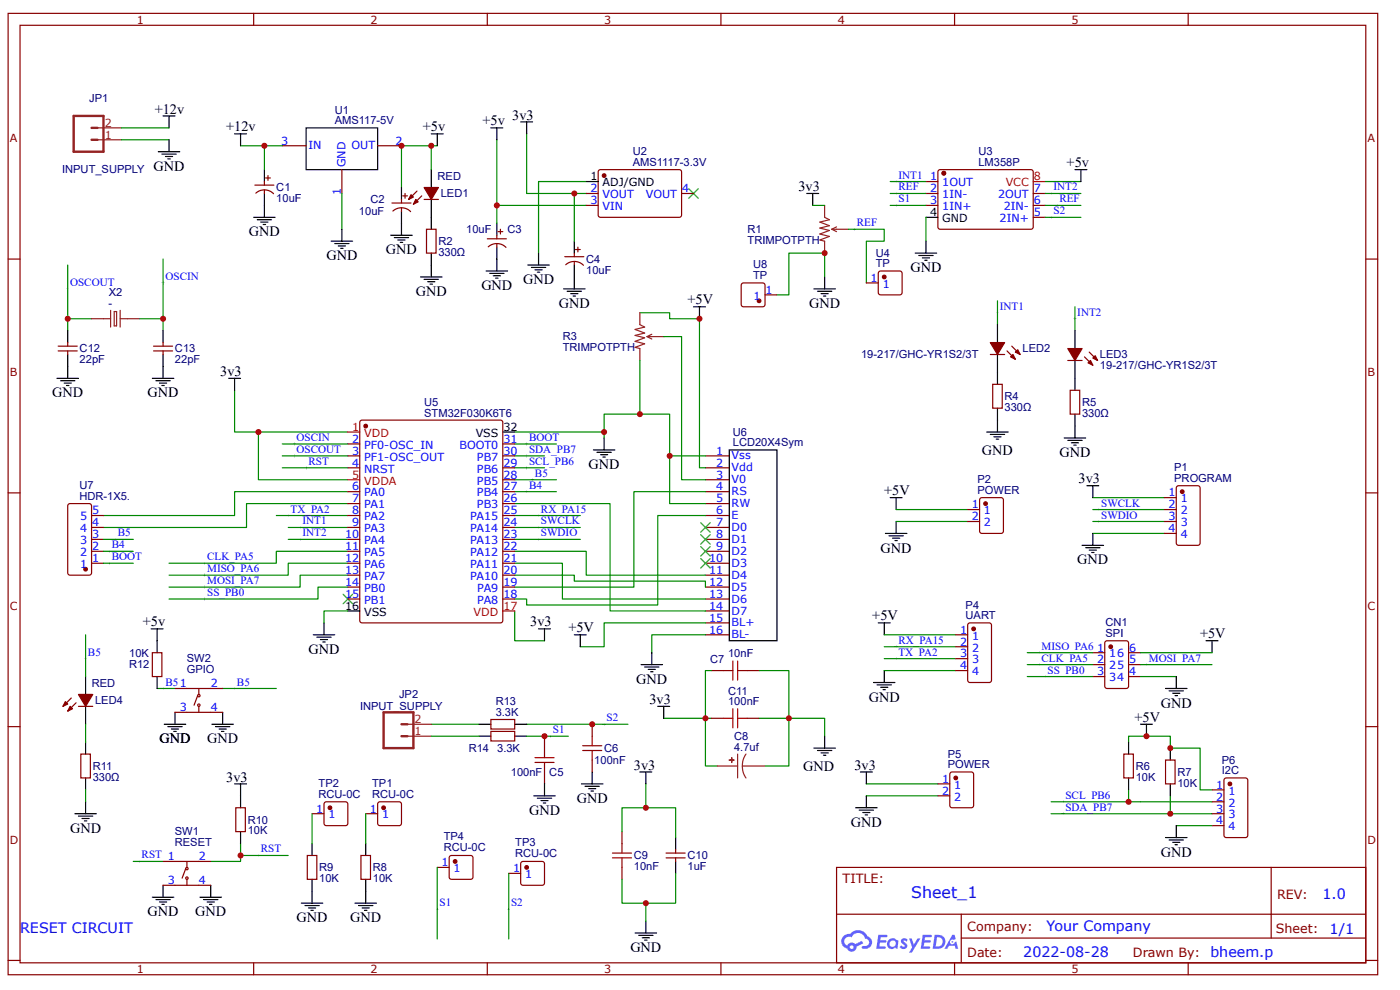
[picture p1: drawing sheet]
<svg xmlns="http://www.w3.org/2000/svg" width="297mm" height="210mm" viewBox="0 0 297 210" stroke-linecap="round" stroke-linejoin="round" font-family="sans-serif">
<g fill="none" stroke="#800" stroke-width=".25">
<path d="M1.7 2.8h290.6v203.9h-290.6zM4.3 5.4h285.5v198.7h-285.5zM53.8 2.8v2.6M103.4 2.8v2.6M152.9 2.8v2.6M202.5 2.8v2.6M252.1 2.8v2.6M1.7 54.9h2.6M289.8 54.9h2.5M1.7 104.5h2.6M289.8 104.5h2.5M1.7 154.1h2.6"/>
<path d="M289.8 154.1h2.5M177.5 183.9h112.3v20.2h-112.3zM177.5 193.8h112.2M203.9 198.9h85.8M203.9 193.8v10.1M269.7 183.9v15M1.7 203.6h2.6M53.8 204.1v2.6M103.4 204.1v2.6M152.9 204.1v2.6M202.5 204.1v2.6M252.1 204.1v2.6"/>
<path d="M289.8 203.6h2.5"/>
</g>
<g fill="#58f">
<path d="M191.3 199.1l.6-.2 .4 .1 .3 .3-.3 .4a.34 .34 0 0 0-.3-.3 .34 .34 0 0 0-.3 .1v.1a.85 .85 0 0 1 .7 .6 .85 .85 0 0 1-.3 .9l-.6 .1-.7-.4 .4-.4 .5 .3 .2-.1v-.2a.87 .87 0 0 1-.6-1.3z"/>
<path d="M192.9 199h.5l.5 1.3 .8-1.3h.6l-1.8 3h-.6l.6-1.1z"/>
<path d="M186.3 198.2h1.7l.3 .1-.1 .4h-1.4v.6h1l.3 .3-.3 .3h-1.1l-.1 .7 1.2 .1 .1 .2-.1 .2-1.9 .1z"/>
<path d="M195.7 198.2h1.7l.3 .1-.1 .4h-1.3l-.1 .6h1.1l.2 .3-.3 .3-1.1-.1-.1 .8 1.2 .1 .1 .2-.1 .2-1.9 .1z"/>
<path d="M202 198.2h.5l.3 .9-.5 .2a.5 .5 0 0 0-.7 .2 .5 .5 0 0 0 .3 .7 .5 .5 0 0 0 .6-.4l.4-.2 .4 1.6h-.6l-.1-.7h-1.3l-.3 .7h-.7z"/>
<path d="M198.3 198.2l-.4 3h.9a1.51 1.51 0 0 0 1.8-1.6 1.51 1.51 0 0 0-1.8-1.4zM198.8 198.7a1 1 0 0 1 1.2 1 1 1 0 0 1-1.3 .9h-.2z"/>
<path d="M188.5 199.3a1.1 1.1 0 0 0-.1 1.6 1.1 1.1 0 0 0 1.5 .1l.5 .2 .2-1.7-.4-.2a1.07 1.07 0 0 0-1.7 0zM188.7 200.1a.67 .67 0 0 1 1.3 0 .67 .67 0 0 1-1.3 0z"/>
<path d="M179 198.5a1.57 1.57 0 0 0 .7 2.6 1.03 1.03 0 0 0 1.2 .7 1.03 1.03 0 0 0 .8-1.1l1.5-.7-.4-.5-1.3 .7a1.05 1.05 0 0 0-1.8 .3 1 1 0 0 1-.5-1.4 1 1 0 0 1 1.5-.4 1.52 1.52 0 0 1 1.5-.9 1.52 1.52 0 0 1 1.4 1.2 .82 .82 0 0 1 .8 1 .82 .82 0 0 1-1.2 .6 .31 .31 0 0 0-.4 .2 .31 .31 0 0 0 .3 .4 1.42 1.42 0 0 0 1.8-.9 1.42 1.42 0 0 0-.9-1.8 2.25 2.25 0 0 0-3.7-.5l-.8 .1zM180.3 200.8a.4 .4 0 0 1 .8 0 .4 .4 0 0 1-.8 0z"/>
<circle cx="202" cy="199.7" r=".19"/>
</g>
<g fill="none" stroke="#800" stroke-width=".25">
<path d="M149.7 99.2h5M149.7 96.7h5M149.7 119.4h5M149.7 116.9h5M149.7 114.4h5M149.7 111.8h5M149.7 109.3h5M149.7 106.8h5M149.7 104.2h5M149.7 101.7h5M149.7 134.6h5M149.7 132.1h5"/>
<path d="M149.7 129.5h5M149.7 127h5M149.7 124.5h5M149.7 121.9h5"/>
</g>
<path d="M154.7 95.4h10.1v40.4h-10.1z" fill="none" stroke="#000" stroke-width=".25"/>
<circle cx="200.2" cy="36.7" r=".38" fill="#800"/>
<g fill="none" stroke="#800" stroke-width=".25">
<path d="M199.1 36.1l.4-.1h19.5l.2 .5-.1 11.9-.4 .2-19.5-.1-.2-.4v-11.6z"/>
<circle cx="200.2" cy="36.7" r=".38"/>
</g>
<circle cx="200.2" cy="36.7" r=".38" fill="#800"/>
<g fill="none" stroke="#800" stroke-width=".25">
<path d="M54.1 39.2h4M56.1 38.5v.7M56.3 37.7h1.1M56.9 37.2v1M59.9 30.9h5M72.5 36v5M80.1 30.9h5.1M196.4 38.5h2.6M54.3 41a2.72 2.72 0 0 1 3.7 .1M56.1 40.3v.7M83.1 43h4.1M83.4 44.7a2.72 2.72 0 0 1 3.7 .2"/>
<path d="M85.2 42.3v.7M85.2 44.1v.7M85.4 41.5h1M85.9 41v1M103.4 50.6h4M103.6 52.3a2.72 2.72 0 0 1 3.7 .2M105.4 49.9v.7M105.4 51.6v.8M105.7 49.1h1M106.2 48.6v1M119.8 54.4h4.1M120 56.1a2.72 2.72 0 0 1 3.8 .1"/>
<path d="M121.8 53.7v.7M121.8 55.4v.8M122.1 52.9h1M122.6 52.4v1M196.4 41h2.6M196.4 43.5h2.6M219.2 41h2.5M219.2 43.5h2.5M219.2 46.1h2.5M210.6 81.5h2v5h-2zM227 82.7h2.1v5.1h-2.1z"/>
<circle cx="200.2" cy="36.7" r=".38"/>
</g>
<g fill="none" stroke="#000" stroke-width=".25">
<path d="M33.6 32.2h4.5M34.3 32.7h3.1M34.6 24.6h2.5M35.1 33.2h1.5M35.6 33.7h.5M35.9 24.6v2.5M35.9 29.6v2.6M49.8 28.4h2.5M51 28.4v2.5M56.1 36v2.5M64.9 27.1h15.2v8.9h-15.2zM85.2 39.8v2.5"/>
<path d="M91.5 28.4h2.5M92.8 28.4v2.5M104.1 27.1h2.6M105.4 27.1v2.5M110.5 25.8h2.5M111.7 25.8v2.6M228.1 36h2.5M229.3 36v2.5M53.8 46.1h4.6M54.6 46.6h3M55.3 47.1h1.6M55.8 47.6h.5"/>
<path d="M56.1 41v5.1M70.3 51.1h4.5M71 51.6h3M71.8 52.1h1.5M72.3 52.7h.5M72.5 48.6v2.5M82.9 49.9h4.5M83.7 50.4h3M84.4 50.9h1.5M84.9 51.4h.5M85.2 44.8v5.1M103.1 57.5h4.6"/>
<path d="M103.9 58h3M104.6 58.5h1.6M105.2 59h.5M105.4 47.3v2.6M105.4 52.4v5.1M112 56.2h4.5M112.7 56.7h3.1M113.5 57.2h1.5M114 57.7h.5M114.3 53.7v2.5M121.8 51.1v2.6M121.8 56.2v5"/>
<path d="M171.2 41h2.5M172.4 41v2.5M174.9 58.7v2.5M194.2 53.7h4.5M194.9 54.2h3.1M195.7 54.7h1.5M196.2 55.2h.5M196.4 46.1h2.6M196.4 51.1v2.6M119.6 61.2h4.5M120.3 61.8h3.1M121.1 62.3h1.5"/>
<path d="M121.6 62.8h.5M172.7 61.2h4.5M173.4 61.8h3.1M174.2 62.3h1.5M174.7 62.8h.5M211.6 68.8v3.8M211.6 75.2v6.3M48.5 80.2h2.5M49.8 80.2v2.5M125.9 95.4h4.5M126.6 95.9h3.1M127.4 96.4h1.5"/>
<path d="M127.9 96.9h.5M128.2 92.9v2.5M209.3 91.6h4.6M210.1 92.1h3M210.9 92.6h1.5M211.4 93.1h.5M211.6 86.5v5.1M225.8 92.9h4.5M226.5 93.4h3.1M227.3 93.9h1.5M227.8 94.4h.5M228.1 80.2v2.5"/>
<path d="M228.1 87.8v5.1M66.5 134.6h4.5M67.2 135.1h3.1M68 135.6h1.5M68.5 136.1h.5M68.7 132.1v2.5M114.3 133.3h2.5M115.5 133.3v2.5M49.8 166.2h2.5M51 166.2v2.5M32.3 190.2h4.6M33.1 190.7h3"/>
<path d="M33.8 191.2h1.6M34.3 191.7h.5M34.6 187.7v2.5M42.4 190.2h4.6M43.2 190.7h3M44 191.2h1.5M44.5 191.7h.5M44.7 187.7v2.5"/>
</g>
<path d="M219.2 38.5h2.5" fill="none" stroke="#f00" stroke-width=".25"/>
<g fill="#000">
<path d="M190.1 38.2v.5zM189.9 38.5h.5z"/>
<path d="M181.3 48.4v.5zM181 48.6h.5z"/>
<path d="M190.1 40.8v.5zM189.9 41h.5z"/>
<path d="M190.1 43.3v.5zM189.9 43.5h.5z"/>
<path d="M223 45.8v.5zM222.7 46.1h.5z"/>
<path d="M223 40.8v.5zM222.7 41h.5z"/>
<path d="M224.3 43.3v.5zM224 43.5h.5z"/>
<path d="M211.6 66.1v.5zM211.4 66.3h.5z"/>
<path d="M228.1 67.3v.5zM227.8 67.6h.5z"/>
<path d="M62.4 96.4v.5zM62.2 96.7h.5z"/>
<path d="M62.4 93.9v.5zM62.2 94.1h.5z"/>
<path d="M64.9 98.9v.5zM64.7 99.2h.5z"/>
<path d="M111.7 98.9v.5zM111.5 99.2h.5z"/>
<path d="M111.7 96.4v.5zM111.5 96.7h.5z"/>
<path d="M43.4 119.2v.5zM43.2 119.4h.5z"/>
<path d="M61.1 109v.5zM60.9 109.3h.5z"/>
<path d="M63.7 114.1v.5zM63.4 114.4h.5z"/>
<path d="M63.7 111.6v.5zM63.4 111.8h.5z"/>
<path d="M114.3 111.6v.5zM114 111.8h.5z"/>
<path d="M114.3 114.1v.5zM114 114.4h.5z"/>
<path d="M114.3 109v.5zM114 109.3h.5z"/>
<path d="M43.4 126.7v.6zM43.2 127h.5z"/>
<path d="M43.4 124.2v.5zM43.2 124.5h.5z"/>
<path d="M43.4 121.7v.5zM43.2 121.9h.5z"/>
<path d="M72.8 126l2 2zM74.8 126l-2 2z"/>
<path d="M29.5 182.4v.5zM29.3 182.6h.5z"/>
<path d="M54.8 181.1v.5zM54.6 181.4h.5z"/>
</g>
<g fill="none" stroke="#080" stroke-width=".25">
<path d="M25.7 27.1h10.2M25.7 29.6h10.2M51 30.9h8.9M56.1 30.9v5.1M92.8 30.9h-7.6v8.9M105.4 29.6v13.9h19M111.7 28.4v12.6h12.7M124.4 38.5h-10.1v15.2M188.9 38.5h7.5M221.7 38.5h7.6M72.5 41v7.6M105.4 43.5v3.8"/>
<path d="M121.8 41v10.1M172.4 43.5h2.5M174.9 58.7v-5h-7.5v8.8h-2.6M180 48.6h7.6v2.5h-3.8v8.9M188.9 43.5h7.5M188.9 41h7.5M196.4 46.1v5M221.7 43.5h7.6M221.7 41h7.6M221.7 46.1h7.6M211.6 63.8v5M228.1 65v5.1"/>
<path d="M49.8 82.7v8.9h24M54.8 91.6v10.1h19M59.9 99.2h13.9M59.9 96.7h13.9M59.9 94.1h13.9M109.2 91.6h19v1.3M109.2 99.2h6.3M109.2 96.7h6.3M58.6 109.3h15.2M61.1 114.4h12.7M61.1 111.8h12.7M73.8 119.4h-12.7v2.5h-25.2"/>
<path d="M73.8 116.9h-15.2v2.5h-22.7M73.8 106.8h-21.5v5h-30.3M73.8 104.2h-24v5.1h-27.8M109.2 106.8h20.2v22.7h20.3M109.2 119.4h10.1v7.6h30.4M109.2 116.9h15.2v5h25.3M109.2 109.3h13.9M109.2 114.4h13.9M109.2 111.8h13.9M73.8 124.5h-6.3v2.5h-31.6M73.8 121.9h-10.1v2.6h-27.8M73.8 129.5h-5.1v2.6"/>
<path d="M109.2 121.9h12.6v1.3h27.9v1.3M109.2 129.5v6.3h6.3M51 178.8v3.8h-6.3M28.3 182.6h6.3M51 181.4h10.1"/>
</g>
<path d="M15.6 24.6h6.4v7.6h-6.4zM19.4 27.1h1.3M19.4 29.6h1.3" fill="none" stroke="#8d2323" stroke-width=".51"/>
<path d="M20.7 29.6h5M20.7 27.1h5M174.9 43.5v2.6l1.1 .5-2.1 .5 2.1 .7-2.1 .6 2.1 .5-2.1 .7 2.1 .5-2.1 .8 1 .2v2.6M176.5 48.6l1 .5M176.5 48.6h3.5M177.5 48.1l-1 .5" fill="none" stroke="#8d2323" stroke-width=".25"/>
<path d="M72.8 126l2 2M74.8 126l-2 2" fill="none" stroke="#3c3" stroke-width=".25"/>
<path d="M210.1 72.6h3l-1.5 2.6z" fill="#800"/>
<path d="M210.1 72.6h3l-1.5 2.6zM213.6 74.4l1.8 1.8M214.6 73.4l1.8 1.8" fill="none" stroke="#800" stroke-width=".25"/>
<path d="M214.4 75.7l.5-.5 .5 1z" fill="#800"/>
<path d="M214.4 75.7l.5-.5 .5 1z" fill="none" stroke="#800" stroke-width=".25"/>
<path d="M215.4 74.7l.5-.6 .5 1.1z" fill="#800"/>
<path d="M210.1 75.2h3M215.4 74.7l.5-.6 .5 1.1z" fill="none" stroke="#800" stroke-width=".25"/>
<path d="M228.1 70.1v3.8M228.1 76.4v3.8" fill="none" stroke="#000" stroke-width=".25"/>
<path d="M226.5 73.9h3.1l-1.5 2.5z" fill="#800"/>
<path d="M226.5 73.9h3.1l-1.5 2.5zM230.1 75.7l1.7 1.7M231.1 74.7l1.8 1.7" fill="none" stroke="#800" stroke-width=".25"/>
<path d="M230.8 76.9l.5-.5 .5 1z" fill="#800"/>
<path d="M230.8 76.9l.5-.5 .5 1z" fill="none" stroke="#800" stroke-width=".25"/>
<path d="M231.8 75.9l.5-.5 .6 1z" fill="#800"/>
<path d="M226.5 76.4h3.1M231.8 75.9l.5-.5 .6 1z" fill="none" stroke="#800" stroke-width=".25"/>
<path d="M91.5 36v3.8M91.5 42.3v3.8" fill="none" stroke="#000" stroke-width=".25"/>
<path d="M90 39.8h3l-1.5 2.5z" fill="#800"/>
<path d="M90 39.8h3l-1.5 2.5zM88.5 40.5l-1.8 1.8M89.5 41.5l-1.8 1.8" fill="none" stroke="#800" stroke-width=".25"/>
<path d="M88.2 42.3l.5 .5-1 .5z" fill="#800"/>
<path d="M88.2 42.3l.5 .5-1 .5z" fill="none" stroke="#800" stroke-width=".25"/>
<path d="M87.2 41.3l.5 .5-1 .5z" fill="#800"/>
<path d="M87.2 41.3l.5 .5-1 .5zM90 42.3h3M90.5 48.6h2v5.1h-2zM257.1 175h2.6M257.1 172.5h2.6M257.1 170h2.6M257.1 167.5h2.6" fill="none" stroke="#800" stroke-width=".25"/>
<g fill="none" stroke="#000" stroke-width=".25">
<path d="M89.2 58.7h4.6M90 59.2h3M90.7 59.7h1.6M91.5 46.1v2.5M91.5 53.7v5M91.2 60.2h.5M188.9 105.5h2.5M190.1 105.5v2.5M186.3 132.1h2.6M187.6 132.1v2.5M255.9 135.8h2.5M257.1 135.8v2.6"/>
<path d="M242 153.6h2.5M243.2 153.6v2.5"/>
</g>
<path d="M91.5 30.9v5.1M239.4 157.3v-1.2h8.9v2.5h6.3v8.9h2.5M223 172.5h34.1M239.4 167.5v2.5M248.3 168.7v3.8" fill="none" stroke="#080" stroke-width=".25"/>
<g fill="#000">
<path d="M190.1 136.9v.5zM189.9 137.1h.5z"/>
<path d="M190.1 139.4v.5zM189.9 139.6h.5z"/>
<path d="M220.5 138.1v.5zM220.2 138.4h.5z"/>
<path d="M220.5 140.7v.5zM220.2 140.9h.5z"/>
<path d="M221.7 143.2v.5zM221.5 143.4h.5z"/>
<path d="M243.2 140.7v.5zM243 140.9h.5z"/>
<path d="M225.5 169.7v.5zM225.3 170h.5z"/>
</g>
<circle cx="260.9" cy="166.2" r=".38" fill="#800"/>
<g fill="none" stroke="#800" stroke-width=".25">
<path d="M234.5 136l.4-.2h4l.5 .4v9.3l-.3 .4-4.2 .1-.5-.3v-9.3zM259.8 165.1l.4-.2h4l.5 .3v11.9l-.3 .4-4.2 .1-.5-.3v-11.9z"/>
<circle cx="260.9" cy="166.2" r=".38"/>
</g>
<path d="M223 170h34.1M249.5 175h7.6" fill="none" stroke="#080" stroke-width=".25"/>
<path d="M247.3 177.6h4.5M248 178.1h3.1M248.8 178.6h1.5M249.3 179.1h.5M249.5 175v2.6" fill="none" stroke="#000" stroke-width=".25"/>
<path d="M225.5 172.3v.5zM225.3 172.5h.5z" fill="#000"/>
<circle cx="235.6" cy="137.1" r=".38" fill="#800"/>
<g fill="none" stroke="#800" stroke-width=".25">
<path d="M202.8 139.6h2.5M202.8 137.1h2.5M202.8 134.6h2.5M231.8 138.4h2.6M239.4 138.4h2.6M202.8 142.2h2.5M231.8 140.9h2.6M231.8 143.4h2.6M239.4 140.9h2.6M239.4 143.4h2.6"/>
<circle cx="235.6" cy="137.1" r=".38"/>
</g>
<g fill="none" stroke="#080" stroke-width=".25">
<path d="M190.1 110.6h15.2M190.1 108h15.2M231.8 105.5h15.2M231.8 110.6h15.2M231.8 108h15.2M231.8 113.1h15.2M187.6 137.1h15.2M187.6 139.6h15.2M187.6 134.6h15.2M217.9 138.4h13.9M242 138.4h15.1M187.6 142.2h15.2"/>
<path d="M217.9 140.9h13.9M217.9 143.4h13.9M242 140.9h15.1M242 143.4h7.5"/>
</g>
<g fill="none" stroke="#000" stroke-width=".25">
<path d="M187.8 113.1h4.6M188.6 113.6h3M189.4 114.1h1.5M189.9 114.6h.5M190.1 110.6v2.5M229.6 115.6h4.5M230.3 116.1h3.1M230.6 103h2.5M231.1 116.6h1.5M231.6 117.1h.5M231.8 103v2.5M231.8 113.1v2.5"/>
<path d="M185.3 144.7h4.6M186.1 145.2h3M186.8 145.7h1.5M187.3 146.2h.5M187.6 142.2v2.5M247.3 146h4.5M248 146.5h3.1M248.8 147h1.5M249.3 147.5h.5M249.5 143.4v2.6"/>
</g>
<g fill="#000">
<path d="M233.1 110.3v.5zM232.9 110.6h.5z"/>
<path d="M233.1 107.8v.5zM232.9 108h.5z"/>
</g>
<circle cx="206.6" cy="133.3" r=".38" fill="#800"/>
<g fill="none" stroke="#800" stroke-width=".25">
<path d="M247 113.1h2.5M247 110.6h2.5M247 108h2.5M247 105.5h2.5M205.4 132.2l.4-.1h4l.5 .3v11.8l-.3 .5h-4.2l-.5-.3v-11.8z"/>
<circle cx="206.6" cy="133.3" r=".38"/>
</g>
<circle cx="250.8" cy="104.2" r=".38" fill="#800"/>
<g fill="none" stroke="#800" stroke-width=".25">
<path d="M186.5 57.6l.3-.1h4.1l.3 .1 .2 .4v4l-.2 .4-.3 .1h-4.1l-.3-.1-.2-.4v-4zM249.7 103.1l.4-.1h4l.5 .3v11.8l-.3 .5h-4.2l-.5-.3-.1-11.8zM150.9 142.2h2.6M158.5 142.2h2.5M238.4 159.9h2v5h-2zM132 176.3v2.5M247.3 161.1h2v5.1h-2zM132 183.9v2.5M141.3 181.9h4.1M141.3 180.9h4.1M143.3 180.1v.8M143.3 181.9v.7"/>
<circle cx="250.8" cy="104.2" r=".38"/>
</g>
<g fill="none" stroke="#000" stroke-width=".25">
<path d="M139.5 149.8h2.6M140.8 149.8v2.5M172.7 158.6h4.5M173.4 159.1h3.1M174.2 159.6h1.5M174.9 156.1v2.5M239.4 157.3v2.6M248.3 158.6v2.5M135.7 163.7h2.6M137 163.7v2.5M143.3 177.6v2.5M174.7 160.1h.5"/>
<path d="M181.5 171.3h4.6M182.3 171.8h3M182.5 163.7h2.6M183 172.3h1.6M183.5 172.8h.5M183.8 163.7v2.5M183.8 168.7v2.6M239.4 164.9v2.6M248.3 166.2v2.5M134.7 197.8h4.6M135.5 198.3h3M136.3 198.8h1.5"/>
<path d="M136.8 199.3h.5M137 195.3v2.5M143.3 182.6v2.6"/>
</g>
<path d="M91.5 153.6h10.1M140.8 152.3h10.1M150.9 142.2h-1.2v20.2h2.5M161 142.2h6.4v20.2h-5.1M161 152.3h13.9v3.8M132 176.3v-5h11.3v6.3M137 166.2v5.1M183.8 166.2h15.2M183.8 168.7h15.2M137 191.5v3.8M143.3 185.2v6.3h-11.3v-5.1" fill="none" stroke="#080" stroke-width=".25"/>
<path d="M81.4 151h6.3v7.6h-6.3zM85.2 153.6h1.2M85.2 156.1h1.2" fill="none" stroke="#8d2323" stroke-width=".51"/>
<path d="M86.4 156.1h5.1M86.4 153.6h5.1" fill="none" stroke="#8d2323" stroke-width=".25"/>
<path d="M128.2 153.3v.5zM127.9 153.6h.5z" fill="#000"/>
<path d="M153.5 142.2h2M155.5 140.1v4.1M156.5 142.2h2M156.5 140.1v4.1M132 178.8v2.1M129.9 181.9h4.1M129.9 180.9h4.1M132 181.9v2" fill="none" stroke="#a00000" stroke-width=".25"/>
<circle cx="187.6" cy="58.7" r=".38" fill="#800"/>
<g fill="none" stroke="#800" stroke-width=".25">
<path d="M183.8 60h2.5M150.9 152.3h2.6M158.5 152.3h2.5M50 171.3h2v5h-2z"/>
<circle cx="187.6" cy="58.7" r=".38"/>
</g>
<g fill="#000">
<path d="M34.6 59.7v.5zM34.3 60h.5z"/>
<path d="M14.4 61v.5zM14.1 61.2h.5z"/>
<path d="M148.6 110.8l2.1 2zM150.7 110.8l-2.1 2z"/>
<path d="M148.6 113.3l2.1 2.1zM150.7 113.3l-2.1 2.1z"/>
<path d="M148.6 115.9l2.1 2zM148.6 117.9l2.1-2z"/>
<path d="M148.6 118.4l2.1 2zM148.6 120.4l2.1-2z"/>
</g>
<g fill="none" stroke="#080" stroke-width=".25">
<path d="M14.4 56.2v11.4M34.6 54.9v12.7M19.4 67.6h-5v2.5M29.5 67.6h5.1v2.5M135.7 66.3h6.4v1.3h6.3v31.6h1.3M135.7 76.4v11.4M140.8 71.4h3.8v30.3h5.1M128.2 91.6v-3.8h13.9v8.9M149.7 96.7h-7.6v10.1h7.6M149.7 104.2h-15.2v20.3h-25.3M149.7 109.3h-10.2v19h-27.8v-1.3h-2.5M149.7 134.6h-11.4v3.8"/>
<path d="M149.7 132.1h-21.5v5h-5.1"/>
</g>
<g fill="none" stroke="#000" stroke-width=".25">
<path d="M14.4 77.7v2.5M34.6 77.7v2.5M147.1 65h2.6M148.4 65v2.6M12.1 80.2h4.5M12.8 80.7h3.1M13.6 81.2h1.5M14.1 81.7h.5M32.3 80.2h4.6M33.1 80.7h3M33.8 81.2h1.6M34.3 81.7h.5"/>
<path d="M121.8 134.6h2.6M123.1 134.6v2.5M138.3 138.4v2.5M136 140.9h4.6M136.8 141.4h3M137.5 141.9h1.5M138 142.4h.5M51 168.7v2.6M51 176.3v2.5"/>
</g>
<path d="M135.7 66.3v2.5l1.1 .5-2.1 .5 2.1 .8-2.1 .5 2.1 .5-2.1 .8 2.1 .5-2.1 .7 1 .3v2.5M137.3 71.4l1 .5M137.3 71.4h3.5M138.3 70.9l-1 .5M156.5 159.9v5M158.3 159.9a4.1 4.1 0 0 0-.8 2.5M152.2 162.4h4.3M157.5 162.4a4.1 4.1 0 0 0 .8 2.5M157.5 162.4h4.8" fill="none" stroke="#8d2323" stroke-width=".25"/>
<path d="M148.6 110.8l2.1 2M148.6 113.3l2.1 2.1M148.6 115.9l2.1 2M148.6 118.4l2.1 2M150.7 110.8l-2.1 2M150.7 113.3l-2.1 2.1M150.7 115.9l-2.1 2M150.7 118.4l-2.1 2" fill="none" stroke="#3c3" stroke-width=".25"/>
<path d="M153.5 152.3h2M155.5 150.3v4M156.5 152.3h2M156.5 150.3v4" fill="none" stroke="#a00000" stroke-width=".25"/>
<path d="M155.2 160.6v1z" fill="#8d2323"/>
<path d="M155.2 160.6v1z" fill="none" stroke="#8d2323" stroke-width=".25"/>
<path d="M154.7 161.1l1 .1z" fill="#8d2323"/>
<path d="M19.4 67.6h4.1M23.5 65.8v3.5M24.2 66.1h.5v3h-.5zM25.5 67.6h4M25.5 65.8v3.5M154.7 161.1l1 .1z" fill="none" stroke="#8d2323" stroke-width=".25"/>
<path d="M12.3 73.4h4.1M12.3 74.4h4.1M14.4 72.6v.8M14.4 74.4v.8M32.6 73.4h4M32.6 74.4h4M34.6 72.6v.8M34.6 74.4v.8M14.5 106.9l.4-.1h4l.3 .1 .2 .3v14.2l-.1 .3-.3 .2h-4.1h-.3l-.2-.4v-14.2z" fill="none" stroke="#800" stroke-width=".25"/>
<path d="M14.4 70.1v2.5M14.4 75.2v2.5M34.6 70.1v2.5M34.6 75.2v2.5" fill="none" stroke="#000" stroke-width=".25"/>
<circle cx="18.2" cy="120.7" r=".38" fill="#800"/>
<g fill="none" stroke="#800" stroke-width=".25">
<path d="M127 36.1l.4-.1h17l.2 .5-.1 9.4-.4 .2-17-.1-.2-.4v-9.1zM19.4 119.4h2.6M19.4 116.9h2.6M19.4 114.4h2.6M19.4 111.8h2.6M19.4 109.3h2.6"/>
<circle cx="18.2" cy="120.7" r=".38"/>
</g>
<path d="M109.2 94.1h8.8M22 119.4h6.3M22 116.9h6.3M22 114.4h6.3M109.2 104.2h8.8M109.2 101.7h8.8" fill="none" stroke="#080" stroke-width=".25"/>
<g fill="#000">
<path d="M146.1 40l2 2zM148.1 40l-2 2z"/>
<path d="M111.7 93.9v.5zM111.5 94.1h.5z"/>
<path d="M23.2 119.2v.5zM23 119.4h.5z"/>
<path d="M23.2 116.6v.5zM23 116.9h.5z"/>
<path d="M24.5 114.1v.5zM24.2 114.4h.5z"/>
<path d="M111.7 104v.5zM111.5 104.2h.5z"/>
<path d="M113 101.5v.5zM112.7 101.7h.5z"/>
</g>
<path d="M146.1 40l2 2M148.1 40l-2 2" fill="none" stroke="#3c3" stroke-width=".25"/>
<circle cx="128.2" cy="37.2" r=".38" fill="#800"/>
<g fill="none" stroke="#800" stroke-width=".25">
<path d="M124.4 41h2.5M124.4 43.5h2.5M144.6 41h2.5M157.4 60.1l.3-.1h4.1l.4 .1 .1 .4v4l-.1 .4-.4 .1h-4.1l-.3-.1-.2-.4v-4z"/>
<circle cx="128.2" cy="37.2" r=".38"/>
</g>
<path d="M124.4 38.5h2.5" fill="none" stroke="#000" stroke-width=".25"/>
<circle cx="161" cy="63.8" r=".38" fill="#800"/>
<g fill="none" stroke="#800" stroke-width=".25">
<path d="M162.3 62.5h2.5M80.3 170.1l.3-.1h4.1l.3 .1 .2 .4v4l-.2 .4-.3 .1h-4.1l-.3-.1-.2-.4v-4zM65.2 181.4h2v5h-2zM76.6 181.4h2v5h-2z"/>
<circle cx="161" cy="63.8" r=".38"/>
</g>
<path d="M66.2 178.8v2.6M77.6 178.8v2.6M63.9 191.5h4.6M64.7 192h3M65.4 192.5h1.6M66 193h.5M66.2 186.4v5.1M75.3 191.5h4.6M76.1 192h3M76.8 192.5h1.5M77.3 193h.5M77.6 186.4v5.1" fill="none" stroke="#000" stroke-width=".25"/>
<circle cx="81.4" cy="171.3" r=".38" fill="#800"/>
<g fill="none" stroke="#800" stroke-width=".25">
<path d="M68.9 170.1l.3-.1h4.1l.3 .1 .2 .4v4l-.2 .4-.3 .1h-4.1l-.3-.1-.2-.4v-4zM77.6 172.5h2.5"/>
<circle cx="81.4" cy="171.3" r=".38"/>
</g>
<circle cx="70" cy="171.3" r=".38" fill="#800"/>
<g fill="none" stroke="#800" stroke-width=".25">
<path d="M104.1 152.5h5.1v2.1h-5.1zM104.1 155.1h5.1v2h-5.1zM115.5 156.1v2.5M125.6 153.6v2.5M66.2 172.5h2.5M115.5 163.7v2.5M125.6 161.1v2.6M110.6 182.8l.4-.2h4l.4 .2 .1 .3v4.1l-.1 .3-.4 .2h-4l-.4-.2-.1-.3v-4.1z"/>
<circle cx="70" cy="171.3" r=".38"/>
</g>
<path d="M111.7 153.6h21.5M66.2 172.5v6.3M77.6 172.5v6.3" fill="none" stroke="#080" stroke-width=".25"/>
<g fill="none" stroke="#000" stroke-width=".25">
<path d="M101.6 153.6h2.5M101.6 156.1h2.5M109.2 153.6h2.5M109.2 156.1h2.5M113.2 168.7h4.6M114 169.2h3M114.8 169.7h1.5M115.3 170.2h.5M115.5 166.2v2.5M123.4 166.2h4.5M124.1 166.7h3.1M124.9 167.2h1.5"/>
<path d="M125.4 167.7h.5M125.6 163.7v2.5"/>
</g>
<path d="M115.5 158.6v2M123.6 159.1h4.1M123.6 158.1h4.1M125.6 156.1v2M125.6 159.1v2M113.5 161.6h4M113.5 160.6h4M115.5 161.6v2.1" fill="none" stroke="#a00000" stroke-width=".25"/>
<circle cx="111.7" cy="183.9" r=".38" fill="#800"/>
<g fill="none" stroke="#800" stroke-width=".25">
<path d="M95.4 181.5l.4-.1h4l.4 .1 .1 .4v4l-.1 .4-.4 .1h-4l-.4-.1-.1-.4v-4zM107.9 185.2h2.6"/>
<circle cx="111.7" cy="183.9" r=".38"/>
</g>
<circle cx="96.6" cy="182.6" r=".38" fill="#800"/>
<g fill="none" stroke="#800" stroke-width=".25">
<path d="M92.8 183.9h2.5"/>
<circle cx="96.6" cy="182.6" r=".38"/>
</g>
<path d="M91.5 156.1h10.1M111.7 156.1h8.9M92.8 183.9v15.2M107.9 185.2v13.9" fill="none" stroke="#080" stroke-width=".25"/>
<g fill="#000">
<path d="M116.8 155.8v.5zM116.5 156.1h.5z"/>
<path d="M92.8 192.5v.5zM92.5 192.7h.5z"/>
<path d="M107.9 192.5v.5zM107.7 192.7h.5z"/>
</g>
<path d="M18.2 143.4v3.8M18.2 149.8v3.8" fill="none" stroke="#000" stroke-width=".25"/>
<path d="M16.6 147.2h3.1l-1.5 2.6z" fill="#800"/>
<path d="M15.1 148l-1.7 1.8M16.1 149l-1.7 1.8M16.6 147.2h3.1l-1.5 2.6z" fill="none" stroke="#800" stroke-width=".25"/>
<path d="M14.9 149.8l.5 .5-1 .5z" fill="#800"/>
<path d="M14.9 149.8l.5 .5-1 .5z" fill="none" stroke="#800" stroke-width=".25"/>
<path d="M13.9 148.7l.5 .6-1 .5z" fill="#800"/>
<path d="M208 105.7l.3-.2h4.1l.4 .2 .1 6.9-.2 .4-4.4 .1-.4-.2-.1-6.9zM13.9 148.7l.5 .6-1 .5zM16.6 149.8h3.1" fill="none" stroke="#800" stroke-width=".25"/>
<path d="M18.2 134.6v8.8M33.3 146h3.8M47.2 146h11.4" fill="none" stroke="#080" stroke-width=".25"/>
<g fill="none" stroke="#000" stroke-width=".25">
<path d="M34.8 153.6h4.6M35.6 154.1h3M36.4 154.6h1.5M36.9 155.1h.5M37.1 151v2.6M45 153.6h4.5M45.7 154.1h3.1M46.5 154.6h1.5M47 155.1h.5M47.2 151v2.6M15.9 172.5h4.5M16.6 173h3.1"/>
<path d="M17.4 173.5h1.5M17.9 174h.5M18.2 170v2.5"/>
</g>
<g fill="#000">
<path d="M18.2 139.4v.5zM17.9 139.6h.5z"/>
<path d="M34.6 145.7v.5zM34.3 146h.5z"/>
<path d="M49.8 145.7v.5zM49.5 146h.5z"/>
</g>
<circle cx="209.1" cy="106.8" r=".38" fill="#800"/>
<g fill="none" stroke="#800" stroke-width=".25">
<path d="M205.3 108h2.5M205.3 110.6h2.5M201.6 163.8l.4-.1h4l.5 .2 .1 6.8-.3 .5-4.3 .1-.4-.3-.1-6.8z"/>
<circle cx="209.1" cy="106.8" r=".38"/>
</g>
<circle cx="202.8" cy="164.9" r=".38" fill="#800"/>
<g fill="none" stroke="#800" stroke-width=".25">
<path d="M76.5 89.2l.3-.1h29.4l.4 .2 .1 42.3-.3 .4-29.6 .1-.4-.3-.1-42.2zM37.1 151h10.1M37.1 146h10.1M41.9 147.5l-.7 2M42.2 146v1.2M42.2 149.8v1.2M199 166.2h2.5M199 168.7h2.5M34.6 187.7h10.1M34.6 182.6h10.1M39.4 184.1l-.8 2.1M39.7 182.6v1.3"/>
<path d="M39.7 186.4v1.3"/>
<circle cx="42.2" cy="147.5" r=".25"/>
<circle cx="42.2" cy="149.5" r=".25"/>
<circle cx="202.8" cy="164.9" r=".38"/>
<circle cx="39.7" cy="184.1" r=".25"/>
<circle cx="39.7" cy="186.2" r=".25"/>
</g>
<circle cx="77.6" cy="90.3" r=".38" fill="#800"/>
<g fill="none" stroke="#800" stroke-width=".25">
<path d="M73.8 94.1h2.5M73.8 96.7h2.5M73.8 99.2h2.5M106.7 94.1h2.5M106.7 96.7h2.5M106.7 99.2h2.5M73.8 104.2h2.5M73.8 106.8h2.5M73.8 109.3h2.5M73.8 111.8h2.5M73.8 114.4h2.5M73.8 116.9h2.5"/>
<path d="M73.8 119.4h2.5M106.7 104.2h2.5M106.7 106.8h2.5M106.7 109.3h2.5M106.7 111.8h2.5M106.7 114.4h2.5M106.7 116.9h2.5M106.7 119.4h2.5M106.7 101.7h2.5M32.3 138.4h2v5h-2zM73.8 121.9h2.5M73.8 124.5h2.5"/>
<path d="M73.8 127h2.5M106.7 121.9h2.5M106.7 124.5h2.5M106.7 127h2.5M17.1 159.9h2.1v5h-2.1z"/>
<circle cx="77.6" cy="90.3" r=".38"/>
</g>
<path d="M73.8 91.6h2.5M73.8 101.7h2.5M106.7 129.5h2.5" fill="none" stroke="#f00" stroke-width=".25"/>
<path d="M106.7 91.6h2.5M32.1 133.3h2.5M33.3 133.3v5.1M73.8 129.5h2.5M18.2 157.3v2.6M33.3 143.4v2.6M18.2 164.9v2.6" fill="none" stroke="#000" stroke-width=".25"/>
<path d="M18.2 153.6v3.7M18.2 167.5v2.5" fill="none" stroke="#080" stroke-width=".25"/>
<g fill="#c00">
<circle cx="51" cy="181.4" r=".63"/>
<circle cx="56.1" cy="30.9" r=".63"/>
<circle cx="85.2" cy="30.9" r=".63"/>
<circle cx="105.4" cy="43.5" r=".63"/>
<circle cx="121.8" cy="41" r=".63"/>
<circle cx="54.8" cy="91.6" r=".63"/>
<circle cx="91.5" cy="30.9" r=".63"/>
<circle cx="248.3" cy="172.5" r=".63"/>
<circle cx="243.2" cy="156.1" r=".63"/>
<circle cx="239.4" cy="170" r=".63"/>
<circle cx="248.3" cy="158.6" r=".63"/>
<circle cx="137" cy="191.5" r=".63"/>
<circle cx="137" cy="171.3" r=".63"/>
<circle cx="167.4" cy="152.3" r=".63"/>
<circle cx="149.7" cy="152.3" r=".63"/>
<circle cx="34.6" cy="67.6" r=".63"/>
<circle cx="14.4" cy="67.6" r=".63"/>
<circle cx="128.2" cy="91.6" r=".63"/>
<circle cx="142.1" cy="96.7" r=".63"/>
<circle cx="148.4" cy="67.6" r=".63"/>
<circle cx="135.7" cy="87.8" r=".63"/>
<circle cx="174.9" cy="53.7" r=".63"/>
<circle cx="125.6" cy="153.6" r=".63"/>
<circle cx="115.5" cy="156.1" r=".63"/>
</g>
<text font-size="3.4" fill="#00f" x="193.3" y="190.4">Sheet_1</text>
<g font-size="3">
<text x="32.8" y="24.1">+12v</text>
<text x="48" y="27.9">+12v</text>
<text x="89.7" y="27.9">+5v</text>
<text x="102.4" y="26.6">+5v</text>
<text x="108.7" y="25.3">3v3</text>
<text x="226.3" y="35.5">+5v</text>
<text x="32.6" y="36.2">GND</text>
<text x="169.4" y="40.5">3v3</text>
<text x="52.8" y="50.1">GND</text>
<text x="81.9" y="53.9">GND</text>
<text x="69.2" y="55.2">GND</text>
<text x="193.2" y="57.7">GND</text>
<text x="88.2" y="62.8">GND</text>
<text x="102.1" y="61.5">GND</text>
<text x="111" y="60.2">GND</text>
<text x="118.6" y="65.3">GND</text>
<text x="145.9" y="64.5">+5V</text>
<text x="171.7" y="65.3">GND</text>
<text x="46.7" y="79.7">3v3</text>
<text x="11.1" y="84.3">GND</text>
<text x="31.3" y="84.3">GND</text>
<text x="124.9" y="99.4">GND</text>
<text x="208.3" y="96.4">GND</text>
<text x="224.8" y="96.9">GND</text>
<text x="187.6" y="105">+5V</text>
<text x="228.8" y="102.5">3v3</text>
<text x="186.8" y="117.1">GND</text>
<text x="228.6" y="119.7">GND</text>
<text x="185.1" y="131.6">+5V</text>
<text x="30.3" y="132.8">+5v</text>
<text x="112.5" y="132.8">3v3</text>
<text x="120.6" y="134.1">+5V</text>
<text x="254.6" y="135.3">+5V</text>
<text x="65.4" y="138.6">GND</text>
<text x="135" y="145">GND</text>
<text x="137.8" y="149.3">3v3</text>
<text x="184.3" y="148.7">GND</text>
<text x="240.7" y="153">+5V</text>
<text x="246.3" y="150">GND</text>
<text x="33.8" y="157.6">GND</text>
<text x="44" y="157.6">GND</text>
<text x="48" y="165.7">3v3</text>
<text x="134.5" y="163.2">3v3</text>
<text x="170.4" y="163.4">GND</text>
<text x="181.3" y="163.2">3v3</text>
<text x="112.2" y="172.8">GND</text>
<text x="122.3" y="170.2">GND</text>
<text x="14.9" y="176.6">GND</text>
<text x="180.5" y="175.3">GND</text>
<text x="246.3" y="181.6">GND</text>
<text x="31.3" y="194.3">GND</text>
<text x="41.4" y="194.3">GND</text>
<text x="62.9" y="195.5">GND</text>
<text x="74.3" y="195.5">GND</text>
<text x="133.7" y="201.9">GND</text>
</g>
<g font-size="3" fill="#00f">
<text x="280.6" y="190.5">1.0</text>
<text x="4.3" y="197.8">RESET CIRCUIT</text>
<text x="222" y="197.4">Your Company</text>
<text x="282.1" y="197.9">1/1</text>
<text x="217.1" y="203">2022-08-28</text>
<text x="256.8" y="202.9">bheem.p</text>
</g>
<g font-size="2.7" fill="#800">
<text x="178.7" y="187.2">TITLE:</text>
<text x="270.9" y="190.5">REV:</text>
<text x="205.2" y="197.4">Company:</text>
<text x="270.7" y="197.8">Sheet:</text>
<text x="205.2" y="202.9">Date:</text>
<text x="240.3" y="202.9">Drawn By:</text>
</g>
<g font-size="2.4" fill="#800">
<text x="29" y="5">1</text>
<text x="78.6" y="5">2</text>
<text x="128.2" y="5">3</text>
<text x="177.7" y="5">4</text>
<text x="227.3" y="5">5</text>
<text x="2.1" y="30.1">A</text>
<text x="290.1" y="30.1">A</text>
<text x="2.1" y="79.7">B</text>
<text x="290.1" y="79.7">B</text>
<text x="2.1" y="129.3">C</text>
<text x="290.1" y="129.3">C</text>
<text x="2.1" y="178.8">D</text>
<text x="290.1" y="178.8">D</text>
<text x="29" y="206.3">1</text>
<text x="78.6" y="206.3">2</text>
<text x="128.2" y="206.3">3</text>
<text x="177.7" y="206.3">4</text>
<text x="227.3" y="206.3">5</text>
</g>
<g font-size="2.4" fill="#000080">
<text x="18.9" y="21.5">JP1</text>
<text x="71" y="26.4">AMS117-5V</text>
<text x="71" y="24.1">U1</text>
<text x="134.2" y="35.2">AMS1117-3.3V</text>
<text x="134.2" y="32.9">U2</text>
<text x="207.6" y="35.1">LM358P</text>
<text x="207.6" y="32.9">U3</text>
<text x="13.2" y="36.8">INPUT_SUPPLY</text>
<text x="58.6" y="40.6">C1</text>
<text x="92.8" y="38.1">RED</text>
<text x="93.5" y="41.8">LED1</text>
<text x="58.6" y="42.9">10uF</text>
<text x="76.2" y="45.6">10uF</text>
<text x="78.6" y="43.1">C2</text>
<text x="93" y="51.9">R2</text>
<text x="98.9" y="49.4">10uF</text>
<text x="107.7" y="49.4">C3</text>
<text x="158.6" y="51.7">TRIMPOTPTH</text>
<text x="158.6" y="49.4">R1</text>
<text x="93" y="54.2">330Ω</text>
<text x="124.4" y="58">10uF</text>
<text x="124.4" y="55.8">C4</text>
<text x="159.8" y="59.2">TP</text>
<text x="159.8" y="56.9">U8</text>
<text x="185.8" y="56.6">TP</text>
<text x="185.8" y="54.5">U4</text>
<text x="23" y="65">-</text>
<text x="23.1" y="62.8">X2</text>
<text x="16.9" y="77">22pF</text>
<text x="16.9" y="74.7">C12</text>
<text x="37.1" y="77">22pF</text>
<text x="37.1" y="74.7">C13</text>
<text x="119.4" y="74.5">TRIMPOTPTH</text>
<text x="119.4" y="72.2">R3</text>
<text x="182.7" y="76">19-217/GHC-YR1S2/3T</text>
<text x="216.9" y="74.7">LED2</text>
<text x="233.4" y="76">LED3</text>
<text x="233.4" y="78.3">19-217/GHC-YR1S2/3T</text>
<text x="90" y="88.3">STM32F030K6T6</text>
<text x="90" y="86">U5</text>
<text x="213.1" y="87.1">330Ω</text>
<text x="213.1" y="84.8">R4</text>
<text x="229.6" y="88.4">330Ω</text>
<text x="229.6" y="86.1">R5</text>
<text x="155.5" y="92.5">U6</text>
<text x="155.5" y="94.6">LCD20X4Sym</text>
<text x="249.1" y="99.9">P1</text>
<text x="16.8" y="106">HDR-1X5.</text>
<text x="16.8" y="103.8">U7</text>
<text x="207.4" y="104.7">POWER</text>
<text x="207.4" y="102.5">P2</text>
<text x="249.1" y="102.2">PROGRAM</text>
<text x="204.9" y="131.3">UART</text>
<text x="204.9" y="129">P4</text>
<text x="234.5" y="135.1">SPI</text>
<text x="234.5" y="132.8">CN1</text>
<text x="27.4" y="141.7">R12</text>
<text x="27.4" y="139.2">10K</text>
<text x="39.6" y="142.7">GPIO</text>
<text x="39.6" y="140.4">SW2</text>
<text x="150.7" y="140.5">C7</text>
<text x="154.5" y="139.4">10nF</text>
<text x="19.5" y="145.5">RED</text>
<text x="20.2" y="149.3">LED4</text>
<text x="84.7" y="148">JP2</text>
<text x="105.2" y="149.5">R13</text>
<text x="154.5" y="149.5">100nF</text>
<text x="154.5" y="147.3">C11</text>
<text x="76.4" y="150.5">INPUT_SUPPLY</text>
<text x="105.2" y="151.8">3.3K</text>
<text x="99.4" y="159.4">R14</text>
<text x="105.5" y="159.4">3.3K</text>
<text x="126.1" y="161.9">100nF</text>
<text x="128.2" y="159.4">C6</text>
<text x="155.7" y="159.1">4.7uf</text>
<text x="155.7" y="156.8">C8</text>
<text x="201.1" y="160.6">P5</text>
<text x="259.2" y="161.9">P6</text>
<text x="19.7" y="165.5">330Ω</text>
<text x="19.7" y="163.2">R11</text>
<text x="67.6" y="166.8">TP2</text>
<text x="79" y="166.8">TP1</text>
<text x="108.4" y="164.5">100nF</text>
<text x="116.5" y="164.5">C5</text>
<text x="201.1" y="162.9">POWER</text>
<text x="240.9" y="165.5">10K</text>
<text x="240.9" y="163.2">R6</text>
<text x="249.8" y="166.8">10K</text>
<text x="249.8" y="164.5">R7</text>
<text x="259.2" y="164.2">I2C</text>
<text x="67.6" y="169.1">RCU-0C</text>
<text x="79" y="169.1">RCU-0C</text>
<text x="37.1" y="179.3">RESET</text>
<text x="37.1" y="177.1">SW1</text>
<text x="52.6" y="176.9">10K</text>
<text x="52.6" y="174.6">R10</text>
<text x="94.1" y="178.2">TP4</text>
<text x="109.3" y="179.5">TP3</text>
<text x="67.7" y="184.7">R9</text>
<text x="79.1" y="184.7">R8</text>
<text x="94.1" y="180.5">RCU-0C</text>
<text x="109.3" y="181.8">RCU-0C</text>
<text x="134.5" y="184.4">10nF</text>
<text x="134.5" y="182.1">C9</text>
<text x="145.9" y="184.5">1uF</text>
<text x="145.9" y="182.2">C10</text>
<text x="67.7" y="187">10K</text>
<text x="79.1" y="187">10K</text>
</g>
<g font-size="2.4" fill="#8d2323">
<text x="22.2" y="29.4">1</text>
<text x="22.2" y="26.9">2</text>
<text x="88" y="155.8">1</text>
<text x="88" y="153.3">2</text>
</g>
<g font-size="2.4" fill="#00f">
<text x="59.6" y="30.7">3</text>
<text x="65.4" y="31.7">IN</text>
<text x="73.3" y="35.5" transform="rotate(-90 73.3 35.5)">GND</text>
<text x="74.6" y="31.7">OUT</text>
<text x="83.9" y="30.7">2</text>
<text x="72.3" y="41.3" transform="rotate(-90 72.3 41.3)">1</text>
<text x="125.3" y="40.8">2</text>
<text x="144.7" y="40.8">4</text>
<text x="190.6" y="40.4">REF</text>
<text x="190.6" y="37.9">INT1</text>
<text x="197.3" y="38.2">1</text>
<text x="197.3" y="40.8">2</text>
<text x="199.9" y="39.5">1OUT</text>
<text x="219.3" y="40.8">7</text>
<text x="223.5" y="40.4">INT2</text>
<text x="125.3" y="43.3">3</text>
<text x="127.8" y="42">VOUT</text>
<text x="127.8" y="44.6">VIN</text>
<text x="137" y="42">VOUT</text>
<text x="181.8" y="48">REF</text>
<text x="190.6" y="42.9">S1</text>
<text x="197.3" y="43.3">3</text>
<text x="199.9" y="42">1IN-</text>
<text x="199.9" y="44.6">1IN+</text>
<text x="211.7" y="42">2OUT</text>
<text x="212.1" y="47.1">2IN+</text>
<text x="212.9" y="44.6">2IN-</text>
<text x="219.3" y="45.8">5</text>
<text x="219.3" y="43.3">6</text>
<text x="223.5" y="45.4">S2</text>
<text x="224.8" y="42.9">REF</text>
<text x="35.1" y="59.4">OSCIN</text>
<text x="184.7" y="59.7">1</text>
<text x="14.9" y="60.6">OSCOUT</text>
<text x="159.9" y="63.5">1</text>
<text x="162.4" y="62.3">1</text>
<text x="187.3" y="61">1</text>
<text x="212.1" y="65.7">INT1</text>
<text x="228.6" y="66.9">INT2</text>
<text x="62.9" y="93.5">OSCIN</text>
<text x="74.7" y="93.9">2</text>
<text x="77.3" y="95.1">PF0-OSC_IN</text>
<text x="97.5" y="95.1">BOOT0</text>
<text x="106.8" y="93.9">31</text>
<text x="112.2" y="93.5">BOOT</text>
<text x="62.9" y="96">OSCOUT</text>
<text x="65.4" y="98.5">RST</text>
<text x="74.7" y="96.4">3</text>
<text x="74.7" y="98.9">4</text>
<text x="77.3" y="97.7">PF1-OSC_OUT</text>
<text x="77.3" y="100.2">NRST</text>
<text x="101.2" y="100.2">PB6</text>
<text x="101.2" y="97.7">PB7</text>
<text x="106.8" y="101.5">28</text>
<text x="106.8" y="98.9">29</text>
<text x="106.8" y="96.4">30</text>
<text x="112.2" y="98.5">SCL_PB6</text>
<text x="112.2" y="96">SDA_PB7</text>
<text x="113.5" y="101.1">B5</text>
<text x="152" y="101.5">3</text>
<text x="152" y="98.9">2</text>
<text x="152" y="96.4">1</text>
<text x="155.2" y="99.9">Vdd</text>
<text x="155.2" y="97.4">Vss</text>
<text x="74.7" y="104">6</text>
<text x="74.7" y="106.5">7</text>
<text x="77.3" y="105.3">PA0</text>
<text x="77.3" y="107.8">PA1</text>
<text x="101.2" y="107.8">PB3</text>
<text x="101.2" y="105.3">PB4</text>
<text x="101.2" y="102.7">PB5</text>
<text x="106.8" y="106.5">26</text>
<text x="106.8" y="104">27</text>
<text x="112.2" y="103.6">B4</text>
<text x="152" y="106.5">5</text>
<text x="152" y="104">4</text>
<text x="155.2" y="107.5">RW</text>
<text x="155.2" y="105">RS</text>
<text x="155.2" y="102.5">V0</text>
<text x="206.2" y="107.8">1</text>
<text x="233.6" y="107.4">SWCLK</text>
<text x="247.9" y="107.8">2</text>
<text x="247.9" y="105.3">1</text>
<text x="250.5" y="106.5">1</text>
<text x="17" y="112.8">4</text>
<text x="17" y="110.3">5</text>
<text x="19.6" y="111.6">4</text>
<text x="19.6" y="109">5</text>
<text x="25" y="113.7">B5</text>
<text x="61.7" y="108.7">TX_PA2</text>
<text x="64.2" y="113.7">INT2</text>
<text x="64.2" y="111.2">INT1</text>
<text x="74.7" y="109">8</text>
<text x="74.7" y="111.6">9</text>
<text x="77.3" y="110.3">PA2</text>
<text x="77.3" y="112.8">PA3</text>
<text x="99.8" y="112.8">PA14</text>
<text x="99.8" y="110.3">PA15</text>
<text x="106.8" y="111.6">24</text>
<text x="106.8" y="109">25</text>
<text x="114.8" y="111.2">SWCLK</text>
<text x="114.8" y="113.7">SWDIO</text>
<text x="114.8" y="108.7">RX_PA15</text>
<text x="152" y="111.6">7</text>
<text x="152" y="109">6</text>
<text x="155.2" y="112.6">D0</text>
<text x="155.2" y="110.1">E</text>
<text x="206.2" y="110.3">2</text>
<text x="208.8" y="109">1</text>
<text x="208.8" y="111.6">2</text>
<text x="233.6" y="109.9">SWDIO</text>
<text x="247.9" y="112.8">4</text>
<text x="247.9" y="110.3">3</text>
<text x="250.5" y="111.6">3</text>
<text x="250.5" y="109">2</text>
<text x="17" y="117.9">2</text>
<text x="17" y="115.4">3</text>
<text x="19.6" y="119.2">1</text>
<text x="19.6" y="116.6">2</text>
<text x="19.6" y="114.1">3</text>
<text x="23.7" y="118.8">BOOT</text>
<text x="23.7" y="116.3">B4</text>
<text x="44" y="118.8">CLK_PA5</text>
<text x="73.2" y="114.1">10</text>
<text x="73.2" y="116.6">11</text>
<text x="73.2" y="119.2">12</text>
<text x="77.3" y="115.4">PA4</text>
<text x="77.3" y="117.9">PA5</text>
<text x="99.8" y="117.9">PA12</text>
<text x="99.8" y="115.4">PA13</text>
<text x="106.8" y="119.2">21</text>
<text x="106.8" y="116.6">22</text>
<text x="106.8" y="114.1">23</text>
<text x="150.5" y="119.2">10</text>
<text x="152" y="116.6">9</text>
<text x="152" y="114.1">8</text>
<text x="155.2" y="117.6">D2</text>
<text x="155.2" y="115.1">D1</text>
<text x="250.5" y="114.1">4</text>
<text x="17" y="120.4">1</text>
<text x="44" y="123.8">MOSI_PA7</text>
<text x="44" y="121.3">MISO_PA6</text>
<text x="73.2" y="121.7">13</text>
<text x="73.2" y="124.2">14</text>
<text x="77.3" y="120.4">PA6</text>
<text x="77.3" y="123">PA7</text>
<text x="77.3" y="125.5">PB0</text>
<text x="99.8" y="123">PA10</text>
<text x="99.8" y="120.4">PA11</text>
<text x="101.3" y="125.5">PA9</text>
<text x="106.8" y="124.2">19</text>
<text x="106.8" y="121.7">20</text>
<text x="150.5" y="124.2">12</text>
<text x="150.5" y="121.7">11</text>
<text x="155.2" y="125.2">D5</text>
<text x="155.2" y="122.7">D4</text>
<text x="155.2" y="120.2">D3</text>
<text x="44" y="126.4">SS_PB0</text>
<text x="73.2" y="126.7">15</text>
<text x="77.3" y="128">PB1</text>
<text x="101.3" y="128">PA8</text>
<text x="106.8" y="126.7">18</text>
<text x="150.5" y="131.8">15</text>
<text x="150.5" y="129.3">14</text>
<text x="150.5" y="126.7">13</text>
<text x="155.2" y="130.3">D7</text>
<text x="155.2" y="127.8">D6</text>
<text x="150.5" y="134.3">16</text>
<text x="155.2" y="135.3">BL-</text>
<text x="155.2" y="132.8">BL+</text>
<text x="190.6" y="136.5">RX_PA15</text>
<text x="203.7" y="136.9">2</text>
<text x="203.7" y="134.3">1</text>
<text x="206.2" y="135.6">1</text>
<text x="221" y="137.7">MISO_PA6</text>
<text x="18.7" y="139">B5</text>
<text x="190.6" y="139">TX_PA2</text>
<text x="203.7" y="141.9">4</text>
<text x="203.7" y="139.4">3</text>
<text x="206.2" y="143.2">4</text>
<text x="206.2" y="140.7">3</text>
<text x="206.2" y="138.1">2</text>
<text x="221" y="140.3">CLK_PA5</text>
<text x="222.2" y="142.8">SS_PB0</text>
<text x="232.7" y="138.1">1</text>
<text x="232.7" y="140.7">2</text>
<text x="232.7" y="143.2">3</text>
<text x="235.3" y="139.4">16</text>
<text x="235.3" y="141.9">25</text>
<text x="239.6" y="143.2">4</text>
<text x="239.6" y="140.7">5</text>
<text x="239.6" y="138.1">6</text>
<text x="243.7" y="140.3">MOSI_PA7</text>
<text x="35.1" y="145.3">B51</text>
<text x="44.7" y="145.7">2</text>
<text x="50.3" y="145.3">B5</text>
<text x="235.3" y="144.4">34</text>
<text x="38.2" y="150.8">3</text>
<text x="44.7" y="150.8">4</text>
<text x="117.3" y="155.4">S1</text>
<text x="128.7" y="152.9">S2</text>
<text x="199.9" y="165.9">1</text>
<text x="202.4" y="167.2">1</text>
<text x="258" y="167.2">1</text>
<text x="67.1" y="172.3">1</text>
<text x="69.7" y="173.5">1</text>
<text x="78.5" y="172.3">1</text>
<text x="81.1" y="173.5">1</text>
<text x="199.9" y="168.5">2</text>
<text x="202.4" y="169.7">2</text>
<text x="226" y="169.4">SCL_PB6</text>
<text x="226" y="171.9">SDA_PB7</text>
<text x="258" y="172.3">3</text>
<text x="258" y="169.7">2</text>
<text x="260.6" y="173.5">3</text>
<text x="260.6" y="171">2</text>
<text x="260.6" y="168.5">1</text>
<text x="258" y="174.8">4</text>
<text x="260.6" y="176.1">4</text>
<text x="30" y="182">RST 1</text>
<text x="42.2" y="182.4">2</text>
<text x="55.3" y="180.7">RST</text>
<text x="93.7" y="183.6">1</text>
<text x="96.2" y="184.9">1</text>
<text x="108.8" y="184.9">1</text>
<text x="35.6" y="187.4">3</text>
<text x="42.2" y="187.4">4</text>
<text x="111.4" y="186.2">1</text>
<text x="93.3" y="192.1">S1</text>
<text x="108.4" y="192.1">S2</text>
</g>
<g font-size="2.4">
<text x="125.3" y="38.2">1</text>
<text x="127.8" y="39.5">ADJ/GND</text>
<text x="197.3" y="45.8">4</text>
<text x="199.9" y="47.1">GND</text>
<text x="100.9" y="92.6">VSS</text>
<text x="106.8" y="91.3">32</text>
<text x="73.2" y="129.3">16</text>
<text x="77.3" y="130.5">VSS</text>
</g>
<g font-size="2.4" fill="#f00">
<text x="213.4" y="39.5">VCC</text>
<text x="219.3" y="38.2">8</text>
<text x="74.7" y="91.3">1</text>
<text x="77.3" y="92.6">VDD</text>
<text x="74.7" y="101.5">5</text>
<text x="77.3" y="102.7">VDDA</text>
<text x="100.5" y="130.5">VDD</text>
<text x="106.8" y="129.3">17</text>
</g>
</svg>
